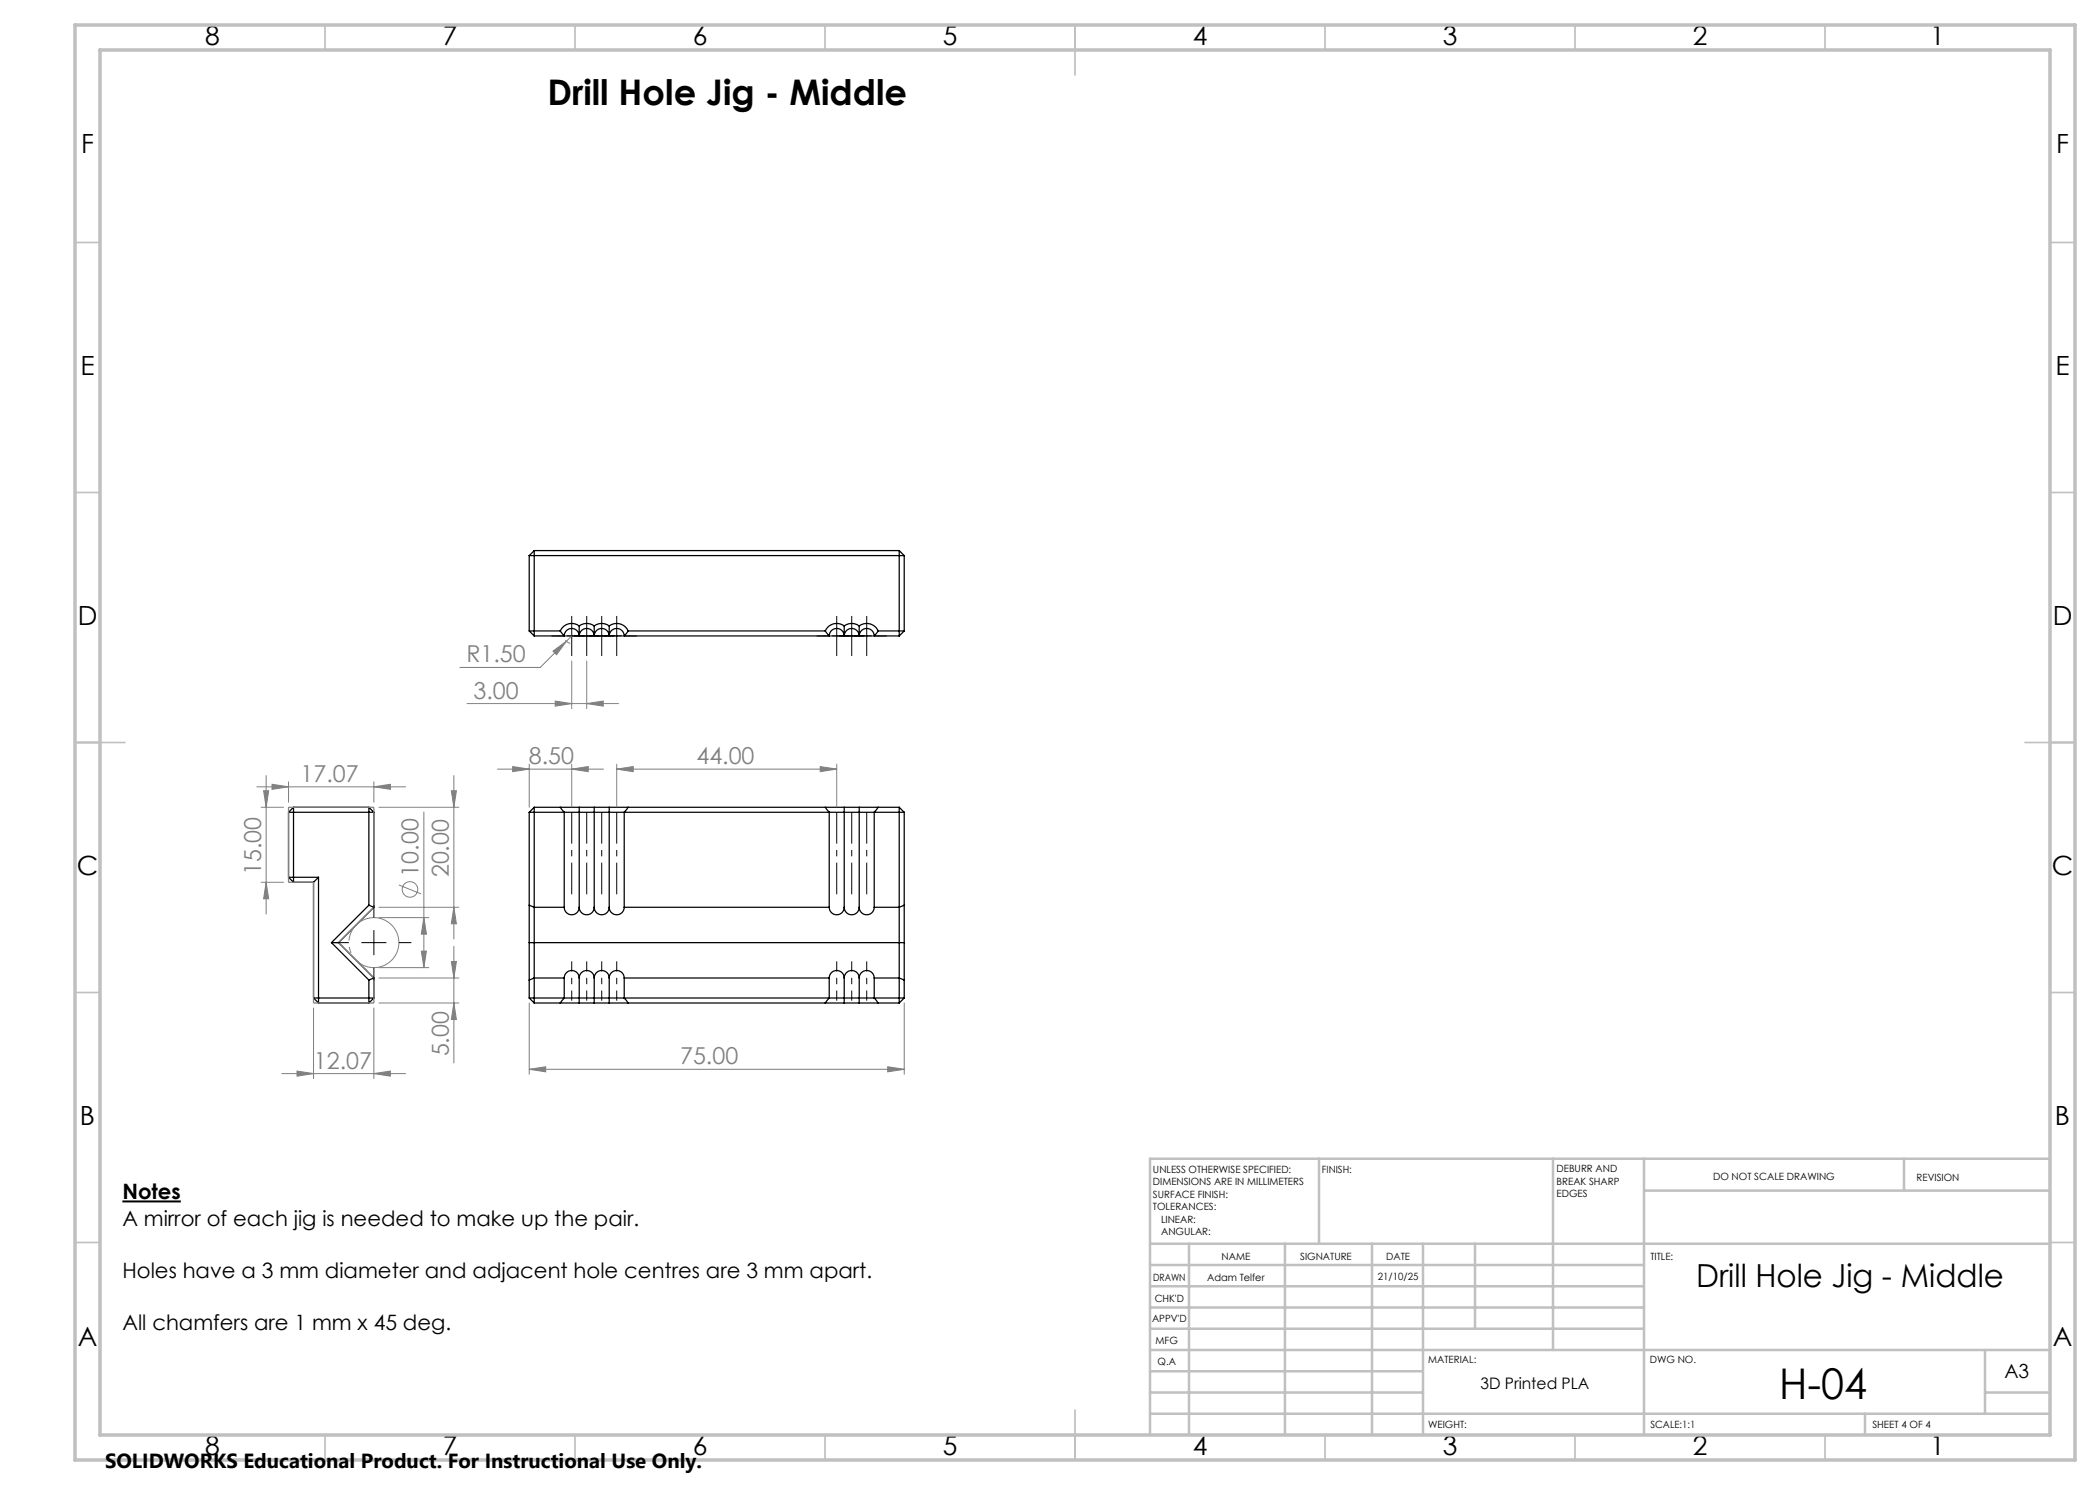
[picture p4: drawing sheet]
<svg xmlns="http://www.w3.org/2000/svg" width="420mm" height="297mm" viewBox="0 0 420 297" stroke-linecap="round" stroke-linejoin="round" font-family="sans-serif">
<g fill="none" stroke="#000" stroke-width=".25">
<path d="M105.8 111.1v15.1M105.8 111.1h75M106.8 110.1v17.1M106.8 110.1h73M106.8 110.1l-1 1M179.8 110.1v17.1M179.8 110.1l1 1M180.8 111.1v15.1M105.8 126.2h6.3M105.8 126.2l1 1M106.8 127.2h6M112.1 126.2l.7 1"/>
<path d="M112.8 127.2a1.5 1.5 0 0 1 1.5-1.5 1.5 1.5 0 0 1 1.5 1.5M115.8 127.2a1.5 1.5 0 0 1 1.5-1.5 1.5 1.5 0 0 1 1.5 1.5M115.8 125.2v2M115.8 125.2a2.5 2.5 0 0 1 3 0M115.8 125.2a2.5 2.5 0 0 0-3.7 1M118.8 125.2v2M118.8 127.2a1.5 1.5 0 0 1 1.5-1.5 1.5 1.5 0 0 1 1.5 1.5M118.8 125.2a2.5 2.5 0 0 1 3 0M121.8 127.2a1.5 1.5 0 0 1 1.5-1.5 1.5 1.5 0 0 1 1.5 1.5M121.8 125.2v2M121.8 125.2a2.5 2.5 0 0 1 3.8 1M124.8 127.2h41"/>
<path d="M125.6 126.2l-.8 1M125.6 126.2h39.5M165.1 126.2l.7 1M165.8 127.2a1.5 1.5 0 0 1 1.5-1.5 1.5 1.5 0 0 1 1.5 1.5M168.8 125.2a2.5 2.5 0 0 0-3.7 1M168.8 125.2v2M168.8 127.2a1.5 1.5 0 0 1 1.5-1.5 1.5 1.5 0 0 1 1.5 1.5M168.8 125.2a2.5 2.5 0 0 1 3 0M171.8 127.2a1.5 1.5 0 0 1 1.5-1.5 1.5 1.5 0 0 1 1.5 1.5M171.8 125.2v2M171.8 125.2a2.5 2.5 0 0 1 3.8 1M174.8 127.2h5"/>
<path d="M175.6 126.2l-.8 1M175.6 126.2h5.2M180.8 126.2l-1 1M57.7 162.5h17.1M57.7 175.5h6M57.7 175.5l1 1M57.7 162.5v13M58.7 161.5h15.1M58.7 161.5v15M58.7 161.5l-1 1M58.7 176.5h4M62.7 176.5v23.1"/>
<path d="M63.7 175.5v25.1M63.7 175.5l-1 1M73.8 161.5v19.5M73.8 161.5l1 1M74.8 162.5v19M105.8 162.5h7M105.8 162.5v37.1M106.8 161.5v39.1M106.8 161.5h5.3M106.8 161.5l-1 1M112.1 161.5l.7 1M112.1 161.5h3.7"/>
<path d="M112.8 162.5h3M112.8 162.5v19M115.8 162.5h3M115.8 161.5v1M115.8 161.5h3M115.8 162.5v19M118.8 162.5h3M118.8 161.5v1M118.8 161.5h3M118.8 162.5v19M121.8 162.5h3M121.8 161.5v1"/>
<path d="M121.8 161.5h3.8M121.8 162.5v19M124.8 162.5h41M124.8 162.5v19M125.6 161.5l-.8 1M125.6 161.5h39.5M165.1 161.5l.7 1M165.1 161.5h3.7M165.8 162.5h3M165.8 162.5v19M168.8 162.5h3M168.8 161.5v1"/>
<path d="M168.8 161.5h3M168.8 162.5v19M171.8 162.5h3M171.8 161.5v1M171.8 161.5h3.8M171.8 162.5v19M174.8 162.5h6M174.8 162.5v19M175.6 161.5l-.8 1M175.6 161.5h4.2M179.8 161.5v39.1M179.8 161.5l1 1"/>
<path d="M180.8 162.5v37.1M62.7 199.6h12.1M62.7 199.6l1 1M66.3 188.5h1.4M66.3 188.5l7.5 7.5M67.7 188.5l7.1 7.1M73.8 196v4.6M73.8 181l-7.5 7.5M73.8 181l1 .5M74.8 181.5l-7.1 7M74.8 195.6l-1 .4M74.8 195.6v4"/>
<path d="M74.8 199.6l-1 1M105.8 188.5h75M105.8 181l1 .5h6M105.8 199.6h7M105.8 199.6l1 1M112.8 195.6a1.5 1.5 0 0 1 1.5-1.5 1.5 1.5 0 0 1 1.5 1.5M112.8 181.5a1.5 1.5 0 0 0 1.5 1.5 1.5 1.5 0 0 0 1.5-1.5M112.8 199.6l-.7 1M112.8 199.6h3M112.8 195.6h-6l-1 .4M112.8 195.6v4M115.8 195.6a1.5 1.5 0 0 1 1.5-1.5 1.5 1.5 0 0 1 1.5 1.5"/>
<path d="M115.8 181.5a1.5 1.5 0 0 0 1.5 1.5 1.5 1.5 0 0 0 1.5-1.5M115.8 199.6v1M115.8 199.6h3M115.8 195.6v4M118.8 195.6a1.5 1.5 0 0 1 1.5-1.5 1.5 1.5 0 0 1 1.5 1.5M118.8 181.5a1.5 1.5 0 0 0 1.5 1.5 1.5 1.5 0 0 0 1.5-1.5M118.8 199.6v1M118.8 199.6h3M118.8 195.6v4M121.8 195.6a1.5 1.5 0 0 1 1.5-1.5 1.5 1.5 0 0 1 1.5 1.5M121.8 181.5a1.5 1.5 0 0 0 1.5 1.5 1.5 1.5 0 0 0 1.5-1.5M121.8 199.6v1"/>
<path d="M121.8 199.6h3M121.8 195.6v4M124.8 199.6l.8 1M124.8 195.6h41M124.8 181.5h41M124.8 199.6h41M124.8 195.6v4M165.8 195.6a1.5 1.5 0 0 1 1.5-1.5 1.5 1.5 0 0 1 1.5 1.5M165.8 181.5a1.5 1.5 0 0 0 1.5 1.5 1.5 1.5 0 0 0 1.5-1.5M165.8 199.6l-.7 1M165.8 199.6h3M165.8 195.6v4"/>
<path d="M168.8 195.6a1.5 1.5 0 0 1 1.5-1.5 1.5 1.5 0 0 1 1.5 1.5M168.8 181.5a1.5 1.5 0 0 0 1.5 1.5 1.5 1.5 0 0 0 1.5-1.5M168.8 199.6h3M168.8 199.6v1M168.8 195.6v4M171.8 195.6a1.5 1.5 0 0 1 1.5-1.5 1.5 1.5 0 0 1 1.5 1.5M171.8 181.5a1.5 1.5 0 0 0 1.5 1.5 1.5 1.5 0 0 0 1.5-1.5M171.8 199.6h3M171.8 199.6v1M171.8 195.6v4M174.8 199.6l.8 1M174.8 195.6h5l1 .4"/>
<path d="M174.8 199.6h6M174.8 195.6v4M180.8 181l-1 .5h-5M180.8 199.6l-1 1M63.7 200.6h10.1M106.8 200.6h5.3M112.1 200.6h3.7M115.8 200.6h3M118.8 200.6h3M121.8 200.6h3.8M125.6 200.6h39.5M165.1 200.6h3.7"/>
<path d="M168.8 200.6h3M171.8 200.6h3.8M175.6 200.6h4.2"/>
</g>
<g fill="none" stroke="#808080" stroke-width=".2">
<path d="M110.6 130.2l2.7-1.9-2 2.6zM113.1 128l.4 .4 .5 .3M114.3 127.2l-6.3 6.3h-16M114.3 132.2v9.5M117.3 132.2v9.5M51.4 157.4h29.7M52.7 158.2h1l-.5 3.3zM53.2 155.1v27.7M54.4 156.9l3.3 .5-3.3 .5zM57.7 156.4v4.1M74.8 157.4l3.3-.5v1zM74.8 156.4v4.1"/>
<path d="M90.3 158.2h1l-.5 3.3zM90.8 155.1v32.7M93.4 140.7h30.3M99.5 153.8h21.2M102.5 153.3l3.3 .5-3.3 .5zM105.8 152.8v8.7M111 140.2l3.3 .5-3.3 .5zM114.3 153.8l3.3-.5v1zM114.3 152.8v8.6M117.3 140.7l3.3-.5v1zM123.3 153.8l3.3-.5v1zM123.3 152.8v8.6"/>
<path d="M123.3 153.8h44M164 153.3l3.3 .5-3.3 .5zM167.3 152.8v8.6M52.2 161.5h4.5M52.2 176.5h4.5M53.2 176.5l.5 3.3h-1zM75.8 161.5h16M79.8 177l4.4 1.8M84.8 162.4v31.1M75.8 195.6h16M75.8 183.5h10M75.8 193.5h10"/>
<path d="M75.8 181.5h16M84.3 190.2h1l-.5 3.3zM84.8 183.5l.5 3.3h-1zM90.3 192.3h1l-.5 3.3zM90.8 181.5l.5 3.3h-1zM90.8 189.2v23.4M56.4 214.7h24.7M59.4 214.2l3.3 .5-3.3 .5zM62.7 201.6v14.1M74.8 214.7l3.3-.5v1zM74.8 201.6v14.1M75.8 200.6h16"/>
<path d="M90.8 200.6l.5 3.3h-1zM105.8 213.9l3.3-.5v1zM105.8 200.6v14.3M105.8 213.9h75M177.5 213.4l3.3 .5-3.3 .5zM180.8 200.6v14.3"/>
<circle cx="82" cy="177.9" r="1.56"/>
</g>
<path d="M24.5 240.3h11.7" fill="none" stroke="#000" stroke-width=".4"/>
<path d="M79.6 187.1a5 5 0 0 0-8.4-2.1 5 5 0 0 0 2.2 8.4 5 5 0 0 0 6.2-6v-.3" fill="none" stroke="#808080" stroke-width=".2" stroke-dasharray="15.2 1.3 1.3 1.3" stroke-dashoffset="1.4" stroke-linecap="butt"/>
<path d="M114.3 200.1v-7.8M117.3 200.1v-7.8M120.3 200.1v-7.8M123.3 200.1v-7.8M167.3 200.1v-7.8M170.3 200.1v-7.8M173.3 200.1v-7.8" fill="none" stroke="#000" stroke-width=".2" stroke-dasharray="15.2 1.3 1.3 1.3" stroke-dashoffset="13.2" stroke-linecap="butt"/>
<path d="M114.3 178.9v-16.5M117.3 178.9v-16.5M120.3 178.9v-16.5M123.3 178.9v-16.5M167.3 178.9v-16.5M170.3 178.9v-16.5M173.3 178.9v-16.5" fill="none" stroke="#000" stroke-width=".2" stroke-dasharray="15.2 1.3 1.3 1.3" stroke-dashoffset="8.9" stroke-linecap="butt"/>
<g fill="none" stroke="#000" stroke-width=".2" stroke-dasharray="15.2 1.3 1.3 1.3" stroke-linecap="butt">
<path d="M111.8 127.2h-1.5M114.3 124.7v-1.5M114.3 129.7v1.5M114.8 127.2h-1.5M116.8 127.2h1.5M117.3 124.7v-1.5M117.3 129.7v1.5M117.8 127.2h-1.5M119.8 127.2h1.5M120.3 124.7v-1.5M120.3 129.7v1.5M120.8 127.2h-1.5"/>
<path d="M122.8 127.2h1.5M123.3 124.7v-1.5M123.3 129.7v1.5M125.8 127.2h1.5M164.8 127.2h-1.5M167.3 124.7v-1.5M167.3 129.7v1.5M167.8 127.2h-1.5M169.8 127.2h1.5M170.3 124.7v-1.5M170.3 129.7v1.5M170.8 127.2h-1.5"/>
<path d="M172.8 127.2h1.5M173.3 124.7v-1.5M173.3 129.7v1.5M175.8 127.2h1.5M69.8 188.5h-2.5M74.8 183.5v-2.5M74.8 193.5v2.5M79.8 188.5h2.5"/>
</g>
<path d="M57.7 161.5h17.1v20l-7.1 7 7.1 7.1v5h-12.1v-24.1h-5z" fill="none" stroke="#808080" stroke-width=".25"/>
<path d="M111.8 127.2h14M114.3 124.7v5M117.3 124.7v5M120.3 124.7v5M123.3 124.7v5M164.8 127.2h11M167.3 124.7v5M170.3 124.7v5M173.3 124.7v5M72.3 188.5h5M74.8 186v5" fill="none" stroke="#000" stroke-width=".2"/>
<g fill="none" stroke="#c0c0c0" stroke-width=".35">
<path d="M65 5v5M115 5v5M165 5v5M215 5v10M265 5v5M315 5v5M365 5v5M15 48.5h5M410 48.5h5M15 98.5h5M410 98.5h5M15 148.5h10"/>
<path d="M405 148.5h10M15 198.5h5M410 198.5h5M15 248.5h5M410 248.5h5M65 287v5M115 287v5M165 287v5M215 282v10M265 287v5M315 287v5M365 287v5"/>
</g>
<g fill="none" stroke="#c0c0c0" stroke-width=".5">
<path d="M263.8 231.8v17M310.6 231.8v38.2M328.8 231.8v55.2M328.8 238.1h81.2M380.8 231.8v6.3M410 231.8h-180v55.2M230 248.8h180M230 257.3h98.8M230 253h98.8M237.8 248.8v38.2M257 248.8v38.2M274.4 248.8v38.2"/>
<path d="M284.6 248.8v38.2M295 248.8v17M230 265.8h98.8M230 261.5h98.8M230 278.5h54.6M230 274.3h54.6M230 270h180M397 278.5h13M397 270v12.8M230 282.8h180M373 282.8v4.2"/>
</g>
<path d="M15 5h400v287h-400zM20 10h390v277h-390z" fill="none" stroke="#c0c0c0" stroke-width=".7"/>
<g fill="#808080">
<path d="M74.8 157.4l3.3-.5v1zM54.4 156.9l3.3 .5-3.3 .5z"/>
<path d="M123.3 153.8l3.3-.5v1zM164 153.3l3.3 .5-3.3 .5zM110.6 130.2l.7 .7 2-2.6z"/>
<path d="M59.4 214.2l3.3 .5-3.3 .5zM74.8 214.7l3.3-.5v1z"/>
<path d="M102.5 153.3l3.3 .5-3.3 .5zM114.3 153.8l3.3-.5v1z"/>
<path d="M90.8 200.6l.5 3.3h-1zM90.3 192.3h1l-.5 3.3z"/>
<path d="M84.8 183.5l.5 3.3h-1zM84.3 190.2h1l-.5 3.3zM90.3 158.2h1l-.5 3.3zM90.8 181.5l.5 3.3h-1zM52.7 158.2h1l-.5 3.3zM53.2 176.5l.5 3.3h-1z"/>
<path d="M105.8 213.9l3.3-.5v1zM177.5 213.4l3.3 .5-3.3 .5z"/>
<path d="M111 140.2l3.3 .5-3.3 .5zM117.3 140.7l3.3-.5v1z"/>
</g>
<text font-size="8.5" x="355.8" y="279.7">H-04</text>
<text font-size="7.1" x="109.5" y="21">Drill Hole Jig - Middle</text>
<text font-size="6.3" x="339.2" y="257.5">Drill Hole Jig - Middle</text>
<g font-size="5.3">
<text x="41" y="8.9">8</text>
<text x="88.5" y="8.9">7</text>
<text x="138.5" y="8.9">6</text>
<text x="188.5" y="8.9">5</text>
<text x="238.5" y="8.9">4</text>
<text x="288.5" y="8.9">3</text>
<text x="338.5" y="8.9">2</text>
<text x="386" y="8.9">1</text>
<text x="16.2" y="30.7">F</text>
<text x="411.2" y="30.7">F</text>
<text x="16.1" y="74.9">E</text>
<text x="411.1" y="74.9">E</text>
<text x="15.5" y="124.9">D</text>
<text x="410.5" y="124.9">D</text>
<text x="15.4" y="174.9">C</text>
<text x="410.4" y="174.9">C</text>
<text x="16" y="224.9">B</text>
<text x="411" y="224.9">B</text>
<text x="15.5" y="269.2">A</text>
<text x="410.5" y="269.2">A</text>
<text x="41" y="290.9">8</text>
<text x="88.5" y="290.9">7</text>
<text x="138.5" y="290.9">6</text>
<text x="188.5" y="290.9">5</text>
<text x="238.5" y="290.9">4</text>
<text x="288.5" y="290.9">3</text>
<text x="338.5" y="290.9">2</text>
<text x="386" y="290.9">1</text>
</g>
<g font-size="4.7" fill="#808080">
<text x="93.3" y="132.5">R1.50</text>
<text x="94.7" y="139.7">3.00</text>
<text x="105.8" y="152.8">8.50</text>
<text x="139.3" y="152.8">44.00</text>
<text x="60.1" y="156.3">17.07</text>
<text x="52.2" y="175.1" transform="rotate(-90 52.2 175.1)">15.00</text>
<text x="83.7" y="175.3" transform="rotate(-90 83.7 175.3)">10.00</text>
<text x="89.8" y="175.5" transform="rotate(-90 89.8 175.5)">20.00</text>
<text x="62.8" y="213.7">12.07</text>
<text x="89.8" y="211.3" transform="rotate(-90 89.8 211.3)">5.00</text>
<text x="136" y="212.8">75.00</text>
</g>
<g font-size="4.2">
<text x="24.5" y="239.8">Notes</text>
<text x="24.5" y="245.2">A mirror of each jig is needed to make up the pair.</text>
<text x="24.5" y="255.6">Holes have a 3 mm diameter and adjacent hole centres are 3 mm apart.</text>
<text x="24.5" y="266.1">All chamfers are 1 mm x 45 deg.</text>
</g>
<text font-size="4.1" x="21" y="293.7">SOLIDWORKS Educational Product. For Instructional Use Only.</text>
<text font-size="3.9" x="400.9" y="275.5">A3</text>
<text font-size="3.2" x="296.1" y="277.9">3D Printed PLA</text>
<g font-size="2">
<text x="230.6" y="234.6">UNLESS OTHERWISE SPECIFIED:</text>
<text x="230.6" y="237.1">DIMENSIONS ARE IN MILLIMETERS</text>
<text x="230.6" y="239.6">SURFACE FINISH:</text>
<text x="264.4" y="234.6">FINISH:</text>
<text x="311.3" y="234.5">DEBURR AND</text>
<text x="311.3" y="237">BREAK SHARP</text>
<text x="311.3" y="239.5">EDGES</text>
<text x="342.6" y="236">DO NOT SCALE DRAWING</text>
<text x="383.3" y="236.2">REVISION</text>
<text x="230.6" y="242.1">TOLERANCES:</text>
<text x="232.2" y="244.6">LINEAR:</text>
<text x="232.2" y="247.1">ANGULAR:</text>
<text x="244.3" y="252">NAME</text>
<text x="260" y="251.9">SIGNATURE</text>
<text x="277.2" y="251.9">DATE</text>
<text x="330.1" y="251.9">TITLE:</text>
<text x="230.6" y="256.1">DRAWN</text>
<text x="241.4" y="256.1">Adam Telfer</text>
<text x="275.6" y="255.9">21/10/25</text>
<text x="230.9" y="260.3">CHK'D</text>
<text x="230.4" y="264.4">APPV'D</text>
<text x="231.1" y="268.8">MFG</text>
<text x="231.5" y="273">Q.A</text>
<text x="285.6" y="272.5">MATERIAL:</text>
<text x="330" y="272.5">DWG NO.</text>
<text x="285.6" y="285.5">WEIGHT:</text>
<text x="330.1" y="285.6">SCALE:1:1</text>
<text x="374.5" y="285.6">SHEET 4 OF 4</text>
</g>
</svg>
